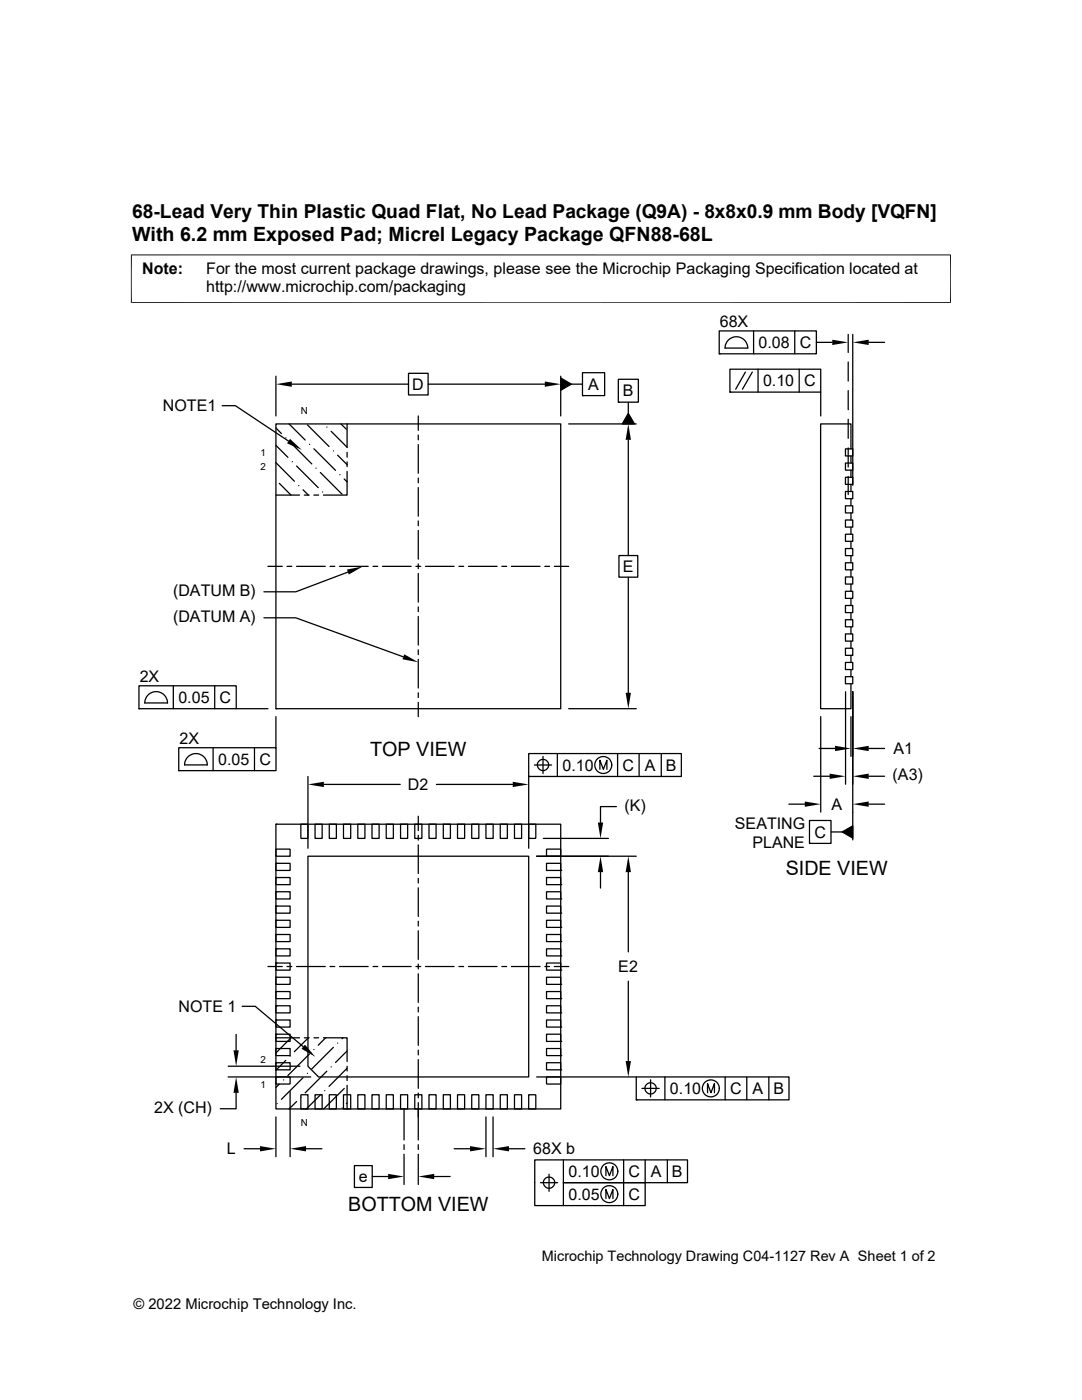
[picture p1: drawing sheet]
<svg xmlns="http://www.w3.org/2000/svg" width="216mm" height="279mm" viewBox="0 0 216 279" stroke-linecap="round" stroke-linejoin="round" font-family="sans-serif">
<g fill="none" stroke="#000" stroke-width=".25">
<path d="M55.1 75.1v7.9M58.2 76.7h23.3M81.5 74.5h3.9v4.3h-3.9zM85.4 76.7h23.3M111.9 75.4l2.1 1.3-2.1 1.2zM111.9 75.1v7.9M114 76.7h2.2M116.2 74.4h4.4v4.6h-4.4zM116.2 79h.1M123.4 75.7h4v4.6h-4zM143.5 66h19.4v4.6h-19.4zM143.5 70.6h.1"/>
<path d="M145.5 67.8a2.27 2.27 0 0 1 2.4-.4 2.27 2.27 0 0 1 1.3 2.1h-4.5l.2-1zM145.6 73.7h18.2v4.6h-18.2zM145.6 78.3h.1M148.7 74.3l-1.9 3.4M150.1 74.3l-2 3.4M150.4 66v4.6M151.3 73.7v4.6M158.6 66v4.6M159.5 73.7v4.6M162.9 68.3h3.2M163.8 78.3v4.7M169.2 66.7v3.6"/>
<path d="M169.2 72.2v3.9M169.2 78v3.8M170.2 66.7v30.1M173.3 68.3h3.2M44.3 81h2.7l10.6 7M55.1 98.8h4.7M55.1 88.9l2.3 2.4M55.1 92.3l3.6 3.7M55.1 85.4l1.1 1.1M55.1 84.6h56.8v56.8h-56.8zM55.7 96.5l2.4 2.3M57 87.4h.1"/>
<path d="M57.7 84.6l3.2 3.2M57.9 88.2l4.3 4.4M58.3 92.1h.1M59.2 93l4.3 4.3M59.6 96.9h.1M60.5 97.7l1 1.1M60.7 98.8h1M61.3 84.8l4.4 4.3M61.8 88.7h.1M62.6 98.8h1M62.6 89.6l4.4 4.3M63.1 93.4h.1"/>
<path d="M63.9 94.3l4.3 4.3M64.4 98.2h.1M65.2 85.2h.1M66.1 86.1l3.2 3.2M66.5 90h.1M67.4 90.8l1.9 1.9M67.8 94.7h.1M68 84.6l1.1 1.1M68.7 95.6l.6 .6M69.3 94.1v4.7h-4.8M69.3 84.6v4.7M69.3 90.3v.9"/>
<path d="M69.3 92.2v.9M83.5 83v2.9M83.5 86.8v1M83.5 88.7v5.7M83.5 95.4v1M83.5 97.3v5.7M113.5 84.6h13.5M123.4 80.3h.1M125.4 87.8v23.1M125.4 82.5l1.2 2.1h-2.4zM125.4 80.3v2.2M168.7 98.1h1.5v1.4h-1.5z"/>
<path d="M168.7 95.2h1.5v1.5h-1.5zM168.7 92.4h1.5v1.4h-1.5zM168.7 89.6h1.5v1.4h-1.5zM169.2 83.7v3.8M169.2 89.4v3.8M169.2 95.1v3.6M169.8 89.6v-5h-6.1v56.8h6.1v-4.9M169.8 91v1.4M169.8 93.8v1.4M169.8 96.7v1.4M169.8 99.5v1.4M53.5 113h2.8"/>
<path d="M57.3 113h.9M59.2 113h5.7M65.8 113h1M67.8 113h5.7M69.4 114.2l-10.4 3.9h-6.3M74.4 113h1M76.3 113h5.7M83 113h.9M83.5 104v.9M83.5 105.9v5.7M83.5 112.5v1M83.5 114.4v5.8"/>
<path d="M84.9 113h5.7M91.6 113h.9M93.5 113h5.7M100.1 113h1M102 113h5.8M108.7 113h1M110.6 113h2.9M123.5 110.9h3.8v4.3h-3.8zM125.4 115.2v23.1M168.7 118h1.5v1.4h-1.5zM168.7 115.1h1.5v1.5h-1.5zM168.7 112.3h1.5v1.4h-1.5z"/>
<path d="M168.7 109.5h1.5v1.4h-1.5zM168.7 106.6h1.5v1.4h-1.5zM168.7 103.8h1.5v1.4h-1.5zM168.7 100.9h1.5v1.5h-1.5zM169.8 102.4v1.4M169.8 105.2v1.4M169.8 108v1.5M169.8 110.9v1.4M169.8 113.7v1.4M169.8 116.6v1.4M169.8 119.4v1.4M27.7 136.9h19.4v4.5h-19.4z"/>
<path d="M29.7 138.6a2.27 2.27 0 0 1 2.4-.4 2.27 2.27 0 0 1 1.3 2.1h-4.5l.2-.9zM34.6 136.9v4.5M42.8 136.9v4.5M52.7 123.3h6.3l21.5 7.8M83.5 121.1v1M83.5 123v5.7M83.5 129.7v.9M83.5 131.6v5.7M83.5 138.3v.9M168.7 135h1.5v1.5h-1.5zM168.7 132.2h1.5v1.4h-1.5zM168.7 129.4h1.5v1.4h-1.5z"/>
<path d="M168.7 126.5h1.5v1.5h-1.5zM168.7 123.7h1.5v1.4h-1.5zM168.7 120.8h1.5v1.5h-1.5zM168.7 138v18.5M169.8 122.3v1.4M169.8 125.1v1.4M169.8 128v1.4M169.8 130.8v1.4M169.8 133.6v1.4M170.2 138v29.6M27.7 141.4h.1M35.7 149.2h19.4v4.6h-19.4z"/>
<path d="M35.7 153.8h.1M41.4 152.7a2.26 2.26 0 0 0-2.3-2.3 2.26 2.26 0 0 0-2.3 2.3h4.6M42.5 149.2v4.6M47.1 141.4h6.4M50.8 149.2v4.6M55.1 141.4h.1M55.1 143v6.2M61.4 155v14.3M64.6 156.5h15.3M83.5 140.2v2.8M87.1 156.5h15.2M105.5 150.4h30.5v4.6h-30.5z"/>
<path d="M105.5 155h.1M105.5 155v14.3M106.6 152.7h3.5M107.2 152.7a1.14 1.14 0 0 1 1.5-1.2 1.14 1.14 0 0 1 .5 1.9 1.14 1.14 0 0 1-1.9-.3l-.1-.4M108.4 151v3.4M111.2 150.4v4.6M113.5 141.4h13.5M119.7 153.5v-1.8l.7 1.8 .7-1.8v1.8M123.2 150.4v4.6M127.5 150.4v4.6M132 150.4v4.6M162.4 154.9h3.1"/>
<path d="M163.4 149.4h3.2M163.8 143v19.1M169.8 143v8M173.3 149.4h3.2M173.3 154.9h3.2M55.1 164.5h56.8v56.8h-56.8zM55.1 164.5h.1M55.1 169.5h2.7l.1 1.4h-2.8zM55.1 172.3h2.8v1.4h-2.8zM55.1 172.3h.1M55.1 175.1h2.8v1.5h-2.8zM55.1 175.1h.1"/>
<path d="M55.1 178h2.8v1.4h-2.8zM55.1 178h.1M60 164.5h1.4v2.8l-1.4-.1zM61.4 170.9h44.1v44h-41.9l-2.2-2.1zM62.9 164.5h1.4v2.8h-1.4zM65.7 164.5h1.4v2.8h-1.4zM68.5 164.5h1.5v2.8h-1.5zM71.4 164.5h1.4v2.8h-1.4zM74.2 164.5h1.4v2.8h-1.4zM77.1 164.5h1.4v2.8h-1.4zM79.9 164.5h1.4v2.8h-1.4zM82.8 164.5h1.4v2.8h-1.4z"/>
<path d="M83.5 162.9v2.9M83.5 166.7v1M83.5 168.6v5.7M83.5 175.3v.9M83.5 177.2v5.7M85.6 164.5h1.4v2.8h-1.4zM88.5 164.5h1.4v2.8h-1.4zM91.3 164.5h1.4v2.8h-1.4zM94.1 164.5h1.4v2.8h-1.4zM97 164.5h1.4v2.8h-1.4zM99.8 164.5h1.4v2.8h-1.4zM102.7 164.5h1.4v2.8h-1.4z"/>
<path d="M105.5 164.5h1.4l-.1 2.8h-1.3zM107.1 170.9h19.9M108.4 167.3h13M109.1 169.5h2.8v1.4h-2.8zM109.1 178h2.8v1.4h-2.8zM109.1 175.1h2.8v1.5h-2.8zM109.1 172.3h2.8v1.4h-2.8zM111.9 179.4h.1M111.9 176.6h.1M111.9 173.7h.1M119.8 174.1v3.1M123 161h-3.2v3.1"/>
<path d="M125.4 174.1v15.9M157.4 160.5h3.2M161.5 163.7h4.3v4.6h-4.3zM161.5 168.3h.1M165.8 166h2.2M168 166l2.2-1.2v2.5zM173.3 160.5h3.2M53.5 192.9h2.8M55.1 180.8h2.8v1.4h-2.8zM55.1 180.8h.1M55.1 183.7h2.8v1.4h-2.8zM55.1 183.7h.1"/>
<path d="M55.1 186.5h2.8v1.4h-2.8zM55.1 186.5h.1M55.1 189.4h2.8v1.4h-2.8zM55.1 189.4h.1M55.1 192.2h2.8v1.4h-2.8zM55.1 192.2h.1M55.1 195h2.8v1.4h-2.8zM55.1 195h.1M55.1 197.9h2.8v1.4h-2.8zM55.1 197.9h.1M57.3 192.9h.9M59.2 192.9h5.7"/>
<path d="M65.8 192.9h1M67.8 192.9h5.7M74.4 192.9h1M76.3 192.9h5.7M83 192.9h.9M83.5 183.9v.9M83.5 185.8v5.7M83.5 192.4v1M83.5 194.3v5.7M84.9 192.9h5.7M91.6 192.9h.9M93.5 192.9h5.7"/>
<path d="M100.1 192.9h1M102 192.9h5.8M108.7 192.9h1M109.1 197.9h2.8v1.4h-2.8zM109.1 195h2.8v1.4h-2.8zM109.1 192.2h2.8v1.4h-2.8zM109.1 189.4h2.8v1.4h-2.8zM109.1 186.5h2.8v1.4h-2.8zM109.1 183.7h2.8v1.4h-2.8zM109.1 180.8h2.8v1.4h-2.8zM110.6 192.9h2.9M111.9 199.3h.1"/>
<path d="M111.9 196.4h.1M111.9 193.6h.1M111.9 190.8h.1M111.9 187.9h.1M111.9 185.1h.1M111.9 182.2h.1M125.4 195.8v16M45.5 214.9h16.5M45.5 212.8h14.4M47.1 218.1v3.2h-3.2M47.1 206.4v3.2M48.3 200.8h2.6l9.6 8.1"/>
<path d="M55.1 207.1h4.7M55.1 214.9h2.8v1.4h-2.8zM55.1 200.7h2.8v1.4h-2.8zM55.1 200.7h.1M55.1 203.6h2.8v1.4h-2.8zM55.1 203.6h.1M55.1 206.4h2.8v1.4h-2.8zM55.1 206.4h.1M55.1 209.3h2.8v1.4h-2.8zM55.1 209.3h.1M55.1 212.1h2.8v1.4h-2.8zM55.1 212.1h.1"/>
<path d="M55.7 216.4l-.6 .6M56.6 215.5h.1M57 211.6l-1.9 2M57.9 210.8h.1M57.9 217.8v13M58.1 207.1l-3 3M59.2 219.8l-1.5 1.5M60 219h.1M60.1 218.5h1.3v2.8h-1.4zM60.5 215.1l-4.3 4.3M60.7 207.1h1M61.3 214.2h.1"/>
<path d="M61.5 207.1l-2.8 2.8M61.8 210.3l-4.4 4.4M62.6 209.5h.1M62.6 207.1h1M62.9 218.5h1.4v2.8h-1.4zM63.9 218.5l-2.8 2.8M64.5 207.1h4.8v4.7M64.8 217.7h.1M65 207.1l-1.5 1.5M65.2 213.8l-4.3 4.3M65.7 218.5h1.4v2.8h-1.4zM66.1 212.9h.1"/>
<path d="M66.5 209l-4.3 4.3M67.4 208.2h.1M68.4 207.1l-.2 .2M68.5 218.5h1.5v2.8h-1.5zM68.7 217.2l-4.1 4.1M69.3 209.7l-2.3 2.3M69.3 213.2l-3.6 3.6M69.3 212.8v.9M69.3 214.7v.9M69.3 216.6v4.7M71.4 218.5h1.4v2.8h-1.4zM74.2 218.5h1.4v2.8h-1.4z"/>
<path d="M77.1 218.5h1.4v2.8h-1.4zM79.9 218.5h1.4v2.8h-1.4zM82.8 218.5h1.4v2.8h-1.4zM83.5 201v1M83.5 202.9v5.7M83.5 209.6v.9M83.5 211.5v5.7M83.5 218.1v1M85.6 218.5h1.4v2.8h-1.4zM88.5 218.5h1.4v2.8h-1.4zM91.3 218.5h1.4v2.8h-1.4zM94.1 218.5h1.4v2.8h-1.4z"/>
<path d="M97 218.5h1.4v2.8h-1.4zM99.8 218.5h1.4v2.8h-1.4zM102.7 218.5h1.4v2.8h-1.4zM105.5 218.5l1.4 .1v2.7h-1.4zM107.1 214.9h19.9M109.1 214.9h2.8v1.4h-2.8zM109.1 212.1h2.8v1.4h-2.8zM109.1 209.3h2.8v1.4h-2.8zM109.1 206.4h2.8v1.4h-2.8zM109.1 203.6h2.8v1.4h-2.8zM109.1 200.7h2.8v1.4h-2.8zM111.9 213.5h.1"/>
<path d="M111.9 210.7h.1M111.9 207.8h.1M111.9 205h.1M111.9 202.1h.1M127 214.9h30.4v4.6h-30.4zM127 219.5h.1M128.1 217.2h3.4M128.7 217.2a1.14 1.14 0 0 1 1.5-1.1 1.14 1.14 0 0 1 .5 1.8 1.14 1.14 0 0 1-1.9-.3l-.1-.4M129.8 215.5v3.4M132.7 214.9v4.6M141.2 218.1v-1.8l.7 1.8 .7-1.8v1.8M144.7 214.9v4.6"/>
<path d="M149 214.9v4.6M153.4 214.9v4.6M48.7 229.3h3.2M55.1 222.9v7.9M55.3 220.3h.1M61.1 229.3h3.1M68.2 221.1h.1M69.3 220.1l-.2 .2M70.7 232.6h3.6v4.4h-3.6zM74.3 234.8h3.1M80.6 221.5v6M80.6 228.5v.9"/>
<path d="M80.6 230.4v6M83.5 220v7.5M83.5 228.5v.9M83.5 230.4v6M86.6 234.8h3.2M90.6 229.3h3.2M97 222.9v7.9M98.4 222.9v7.9M101.6 229.3h3.1M107.8 236h3.5M108.4 236a1.14 1.14 0 0 1 1.5-1.1 1.14 1.14 0 0 1 .5 1.8 1.14 1.14 0 0 1-1.9-.2l-.1-.5M109.6 234.3v3.4"/>
<path d="M112.4 231.5v4.5h16.3v4.6h-22v-9.1h30.5v4.5h-24.8v4.6M120.9 234.6v-1.8l.7 1.8 .7-1.8v1.8M120.9 239.2v-1.8l.7 1.8 .7-1.8v1.8M124.4 231.5v9.1M128.7 231.5v4.5M133.2 231.5v4.5"/>
<circle cx="120.4" cy="152.7" r="1.69"/>
<circle cx="141.8" cy="217.2" r="1.69"/>
<circle cx="121.6" cy="233.8" r="1.69"/>
<circle cx="121.6" cy="238.3" r="1.69"/>
</g>
<g fill="#000">
<path d="M55.1 76.7l3.1-.6v1.1zM108.7 76.1l3.2 .6-3.2 .5zM111.9 75.4l2.1 1.3-2.1 1.2zM166.1 67.8l3.1 .5-3.1 .6zM170.2 68.3l3.1-.5v1.1zM57.9 87.6l2.3 2.2-2.9-1.3zM125.4 84.6l.5 3.2h-1.1zM125.4 82.5l1.2 2.1h-2.4zM69.2 113.7l3.2-.6-2.8 1.6zM80.7 130.6l2.8 1.6-3.2-.6zM124.8 138.3h1.1l-.5 3.1zM61.4 156.5l3.2-.5v1.1z"/>
<path d="M102.3 156l3.2 .5-3.2 .6zM160.6 160l3.2 .5-3.2 .5zM165.5 154.4l3.2 .5-3.2 .5zM166.6 148.8l3.2 .6-3.2 .5zM170.2 149.4l3.1-.6v1.1zM170.2 154.9l3.1-.5v1zM170.2 160.5l3.1-.5v1zM119.8 170.9l.6 3.2h-1.1zM119.3 164.1h1.1l-.6 3.2zM125.4 170.9l.5 3.2h-1.1zM168 166l2.2-1.2v2.5zM46.6 209.6h1l-.5 3.2z"/>
<path d="M47.1 214.9l.5 3.2h-1zM60.9 208.5l2 2.4-2.7-1.6zM124.8 211.8h1.1l-.5 3.1zM51.9 228.7l3.2 .6-3.2 .5zM57.9 229.3l3.2-.6v1.1zM77.4 234.3l3.2 .5-3.2 .5zM83.5 234.8l3.1-.5v1zM93.8 228.7l3.2 .6-3.2 .5zM98.4 229.3l3.2-.6v1.1z"/>
</g>
<path d="M26.1 50.9h163.7M26.2 50.8v9.7M189.7 50.8v9.7M26.1 60.4h163.7" fill="none" stroke="#000" stroke-width=".2"/>
<g font-size="3.9">
<text x="26.4" y="48">With 6.2 mm Exposed Pad; Micrel Legacy Package QFN88-68L</text>
<text x="73.9" y="150.8">TOP VIEW</text>
<text x="156.8" y="174.6">SIDE VIEW</text>
<text x="69.5" y="241.8">BOTTOM VIEW</text>
</g>
<text font-size="3.8" x="26.4" y="43.5">68-Lead Very Thin Plastic Quad Flat, No Lead Package (Q9A) - 8x8x0.9 mm Body [VQFN]</text>
<g font-size="3.2">
<text x="28.4" y="54.6">Note:</text>
<text x="41.1" y="58.3">http://www.microchip.com/packaging</text>
<text x="41.1" y="54.6">For the most current package drawings, please see the Microchip Packaging Specification located at</text>
<text x="143.6" y="65.3">68X</text>
<text x="151.4" y="69.5">0.08</text>
<text x="159.6" y="69.5">C</text>
<text x="82.3" y="77.8">D</text>
<text x="117.4" y="77.8">A</text>
<text x="152.3" y="77.1">0.10</text>
<text x="160.4" y="77.1">C</text>
<text x="32.5" y="82.1">NOTE1</text>
<text x="124.3" y="79.1">B</text>
<text x="34.5" y="118.9">(DATUM B)</text>
<text x="124.3" y="114.2">E</text>
<text x="34.5" y="124.1">(DATUM A)</text>
<text x="27.9" y="136.1">2X</text>
<text x="35.6" y="140.3">0.05</text>
<text x="43.8" y="140.3">C</text>
<text x="35.8" y="148.4">2X</text>
<text x="43.5" y="152.6">0.05</text>
<text x="51.8" y="152.7">C</text>
<text x="112.2" y="153.8">0.10</text>
<text x="124.2" y="153.8">C</text>
<text x="128.7" y="153.8">A</text>
<text x="132.9" y="153.8">B</text>
<text x="178.1" y="155.7">(A3)</text>
<text x="178.3" y="150.5">A1</text>
<text x="81.4" y="157.7">D2</text>
<text x="124.6" y="161.8">(K)</text>
<text x="165.9" y="161.6">A</text>
<text x="146.6" y="165.4">SEATING</text>
<text x="162.5" y="167.2">C</text>
<text x="150.2" y="169.2">PLANE</text>
<text x="123.4" y="194">E2</text>
<text x="35.6" y="202">NOTE 1</text>
<text x="133.7" y="218.4">0.10</text>
<text x="145.7" y="218.4">C</text>
<text x="150.2" y="218.4">A</text>
<text x="154.3" y="218.4">B</text>
<text x="30.8" y="222.1">2X (CH)</text>
<text x="45.3" y="230.4">L</text>
<text x="106.4" y="230.4">68X b</text>
<text x="71.6" y="235.9">e</text>
<text x="113.4" y="234.9">0.10</text>
<text x="113.4" y="239.5">0.05</text>
<text x="125.4" y="234.9">C</text>
<text x="125.4" y="239.5">C</text>
<text x="129.9" y="234.9">A</text>
<text x="134.1" y="234.9">B</text>
</g>
<g font-size="2.9">
<text x="108.1" y="251.7">Microchip Technology Drawing C04-1127 Rev A Sheet 1 of 2</text>
<text x="26.6" y="261.3">© 2022 Microchip Technology Inc.</text>
</g>
<g font-size="1.9">
<text x="60" y="82.7">N</text>
<text x="52" y="93.8">2</text>
<text x="52" y="91">1</text>
<text x="52" y="212.2">2</text>
<text x="52" y="217.1">1</text>
<text x="60" y="224.7">N</text>
</g>
</svg>
